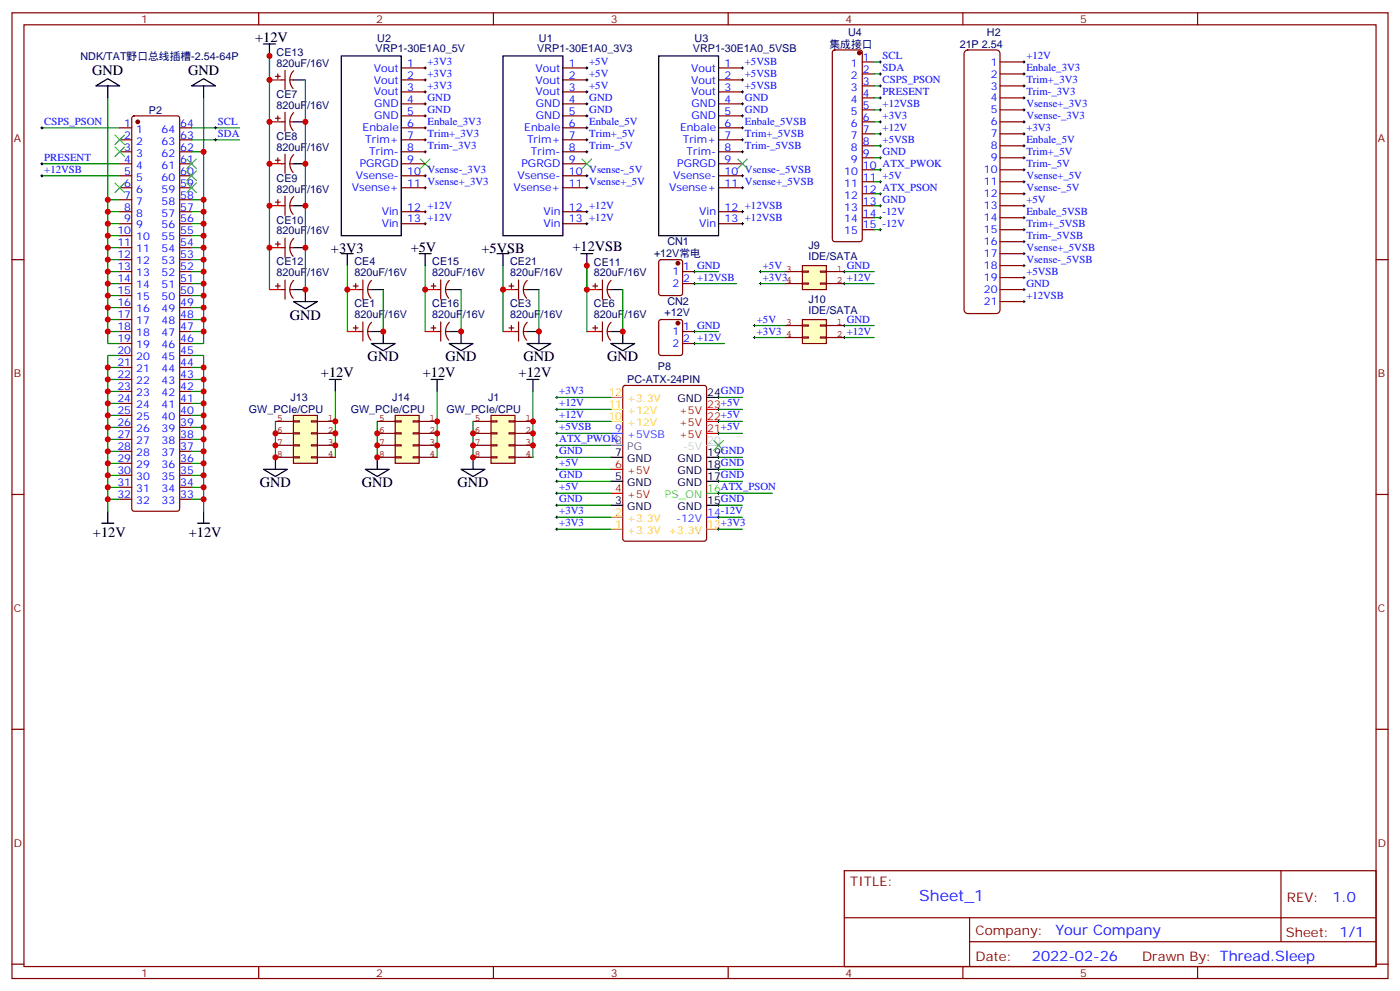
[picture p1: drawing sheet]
<svg xmlns="http://www.w3.org/2000/svg" width="412mm" height="292mm" viewBox="0 0 412 292" stroke-linecap="round" stroke-linejoin="round" font-family="sans-serif">
<g fill="none" stroke="#870000" stroke-width=".35">
<path d="M3.5 3.8h405.4v284.3h-405.4zM7.1 7.3h398.2v277.3h-398.2zM76.2 3.8v3.5M145.3 3.8v3.5M214.5 3.8v3.5M283.6 3.8v3.5M352.8 3.8v3.5M35.3 37.6h3.5M39 34.3l.5-.2h12.7l.5 .2 .2 .5v115l-.2 .5-.5 .2h-12.7l-.5-.2-.2-.5v-115zM52.9 37.6h3.5M81.1 34.8h1.4M81.8 34.1v1.4"/>
<path d="M82.9 35.9h1.1M84 33.1v5.6M85.4 35.9h1M86.5 33.2a3.8 3.8 0 0 0-.2 5.2M35.3 41.2h3.5M35.3 44.7h3.5M35.3 48.2h3.5M35.3 51.8h3.5M35.3 55.3h3.5M35.3 58.8h3.5M52.9 41.2h3.5M52.9 44.7h3.5"/>
<path d="M52.9 48.2h3.5M52.9 51.8h3.5M52.9 55.3h3.5M52.9 58.8h3.5M81.1 47.2h1.4M81.1 59.5h1.4M81.8 46.5v1.4M81.8 58.8v1.4M82.9 48.2h1.1M84 45.4v5.6M84 57.7v5.7M85.4 48.2h1"/>
<path d="M86.5 45.5a3.8 3.8 0 0 0-.2 5.3M86.5 57.9a3.8 3.8 0 0 0-.2 5.2M3.5 76.4h3.6M35.3 76.4h3.5M35.3 62.3h3.5M35.3 65.9h3.5M35.3 69.4h3.5M35.3 72.9h3.5M35.3 80h3.5M52.9 76.4h3.5M52.9 62.3h3.5M52.9 65.9h3.5"/>
<path d="M52.9 69.4h3.5M52.9 72.9h3.5M52.9 80h3.5M81.1 71.9h1.4M81.8 71.2v1.4M82.9 72.9h1.1M82.9 60.6h1.1M84 70.1v5.6M85.4 72.9h1M85.4 60.6h1M86.5 70.2a3.8 3.8 0 0 0-.2 5.3M405.3 76.4h3.6"/>
<path d="M35.3 83.5h3.5M35.3 87h3.5M35.3 90.6h3.5M35.3 94.1h3.5M35.3 97.6h3.5M52.9 83.5h3.5M52.9 87h3.5M52.9 90.6h3.5M52.9 94.1h3.5M52.9 97.6h3.5M35.3 101.1h3.5M35.3 104.7h3.5"/>
<path d="M35.3 108.2h3.5M35.3 111.7h3.5M35.3 115.3h3.5M35.3 118.8h3.5M52.9 101.1h3.5M52.9 104.7h3.5M52.9 108.2h3.5M52.9 111.7h3.5M52.9 115.3h3.5M52.9 118.8h3.5M35.3 122.3h3.5M35.3 125.8h3.5"/>
<path d="M35.3 129.4h3.5M35.3 132.9h3.5M35.3 136.4h3.5M35.3 139.9h3.5M52.9 122.3h3.5M52.9 125.8h3.5M52.9 129.4h3.5M52.9 132.9h3.5M52.9 136.4h3.5M52.9 139.9h3.5M3.5 145.6h3.6M35.3 143.5h3.5"/>
<path d="M35.3 147h3.5M52.9 143.5h3.5M52.9 147h3.5M405.3 145.6h3.6M3.5 214.7h3.6M405.3 214.7h3.6M248.7 256.4h156.6v28.2h-156.6zM377.3 256.4v20.9M248.7 270.2h156.5M285.6 277.3h119.6M285.6 270.2v14.1M3.5 283.9h3.6"/>
<path d="M76.2 284.6v3.5M145.3 284.6v3.5M214.5 284.6v3.5M283.6 284.6v3.5M352.8 284.6v3.5M405.3 283.9h3.6"/>
</g>
<circle cx="40.6" cy="35.9" r=".53" fill="#870000" stroke="#870000" stroke-width=".35"/>
<g fill="none" stroke="#008700" stroke-width=".35">
<path d="M12.3 37.6h23M31.7 28.8v30M56.4 37.6h14.2M60 28.8v30M12.3 48.2h23M12.3 51.8h23M35.3 58.8h-3.6v3.5h3.6M56.4 58.8h3.6v3.5h-3.6M56.4 41.2h14.2M56.4 44.7h3.6M31.7 62.3v3.6h3.6M31.7 65.9v3.5h3.6"/>
<path d="M31.7 69.4v3.5h3.6M31.7 72.9v3.5h3.6M31.7 76.4v3.6h3.6M31.7 80v3.5h3.6M60 62.3v3.6h-3.6M60 65.9v3.5h-3.6M60 69.4v3.5h-3.6M60 72.9v3.5h-3.6M60 76.4v3.6h-3.6M60 80v3.5h-3.6M31.7 83.5v3.5h3.6M31.7 87v3.6h3.6"/>
<path d="M31.7 90.6v3.5h3.6M31.7 94.1v3.5h3.6M31.7 97.6v3.5h3.6M60 83.5v3.5h-3.6M60 87v3.6h-3.6M60 90.6v3.5h-3.6M60 94.1v3.5h-3.6M60 97.6v3.5h-3.6M31.7 108.2h3.6M35.3 118.8h-3.6v3.5M35.3 115.3h-3.6v3.5M35.3 111.7h-3.6v3.6"/>
<path d="M35.3 104.7h-3.6v7M56.4 104.7h3.6v3.5h-3.6M60 108.2v3.5h-3.6M60 111.7v3.6h-3.6M60 115.3v3.5h-3.6M60 118.8v3.5h-3.6M35.3 139.9h-3.6v3.6M35.3 136.4h-3.6v3.5M35.3 132.9h-3.6v3.5M35.3 129.4h-3.6v3.5M35.3 125.8h-3.6v3.6M35.3 122.3h-3.6v3.5"/>
<path d="M60 122.3v3.5h-3.6M60 125.8v3.6h-3.6M60 129.4v3.5h-3.6M60 132.9v3.5h-3.6M60 136.4v3.5h-3.6M60 139.9v3.6h-3.6M31.7 147v3.5M35.3 143.5h-3.6v3.5h3.6M60 143.5v3.5h-3.6M60 147v3.5"/>
</g>
<g fill="none" stroke="#000" stroke-width=".35">
<path d="M77.6 12.9h3.5M79.4 12.9v3.6M28.2 25.3l3.5-2.1 3.6 2.1zM31.7 25.3v3.5M56.4 25.3l3.6-2.1 3.5 2.1zM60 25.3v3.5M86.4 35.9h3.6M86.4 48.2h3.6M86.4 60.6h3.6M86.4 72.9h3.6M30 154.1h3.5M31.7 150.5v3.6"/>
<path d="M58.2 154.1h3.5M60 150.5v3.6"/>
</g>
<path d="M12 37.6h.7M12.3 37.3v.7M63.1 37.6h.8M63.5 37.3v.7M12 48.2h.7M12 51.8h.7M12.3 47.9v.7M12.3 51.4v.7M63.1 41.2h.8M63.5 40.8v.7" fill="none" stroke="#000" stroke-width=".29"/>
<path d="M33.9 39.8l2.8 2.8M36.7 39.8l-2.8 2.8M33.9 53.9l2.8 2.8M36.7 53.9l-2.8 2.8M55 46.8l2.9 2.8M55 50.3l2.9 2.9M55 53.9l2.9 2.8M57.9 46.8l-2.9 2.8M57.9 50.3l-2.9 2.9M57.9 53.9l-2.9 2.8" fill="none" stroke="#3c3" stroke-width=".35"/>
<path d="M79.4 35.9h3.5M79.4 48.2h3.5M79.4 60.6h3.5M79.4 72.9h3.5" fill="none" stroke="#f00" stroke-width=".35"/>
<path d="M236.4 94.1h7v7h-7z" fill="#ffffc2" stroke="#850000" stroke-width=".35"/>
<path d="M236.4 99.2h1.7v.4h-1.7zM236.4 95.7h1.7v.3h-1.7zM241.7 99.2h1.7v.4h-1.7zM241.7 95.7h1.7v.3h-1.7z" fill="none" stroke="#850000" stroke-width=".29"/>
<path d="M231.1 95.8h5.3M231.1 99.4h5.3M243.4 95.8h5.3M243.4 99.4h5.3" fill="none" stroke="#850000" stroke-width=".35"/>
<path d="M236.4 78.2h7v7.1h-7z" fill="#ffffc2" stroke="#850000" stroke-width=".35"/>
<path d="M236.4 79.8h1.7v.4h-1.7zM241.7 79.8h1.7v.4h-1.7zM236.4 83.3h1.7v.4h-1.7zM241.7 83.3h1.7v.4h-1.7z" fill="none" stroke="#850000" stroke-width=".29"/>
<path d="M231.1 80h5.3M243.4 80h5.3M231.1 83.5h5.3M243.4 83.5h5.3" fill="none" stroke="#850000" stroke-width=".35"/>
<path d="M98.8 115.3v19.4M81.1 124.1v10.6" fill="none" stroke="#008700" stroke-width=".35"/>
<path d="M97 111.7h3.5M98.8 111.7v3.6" fill="none" stroke="#000" stroke-width=".35"/>
<path d="M86.4 122.3h7.1v14.1h-7.1z" fill="#ffffc2" stroke="#850000" stroke-width=".35"/>
<path d="M86.4 134.5h1.8v.3h-1.8zM86.4 131h1.8v.3h-1.8zM86.4 127.4h1.8v.4h-1.8zM86.4 123.9h1.8v.3h-1.8zM91.7 134.5h1.8v.3h-1.8zM91.7 131h1.8v.3h-1.8zM91.7 127.4h1.8v.4h-1.8zM91.7 123.9h1.8v.3h-1.8z" fill="none" stroke="#850000" stroke-width=".29"/>
<path d="M81.1 124.1h5.3M81.1 127.6h5.3M81.1 131.1h5.3M81.1 134.7h5.3M93.5 124.1h5.3M93.5 127.6h5.3M93.5 131.1h5.3M93.5 134.7h5.3" fill="none" stroke="#850000" stroke-width=".35"/>
<path d="M128.8 115.3v19.4M111.1 124.1v10.6" fill="none" stroke="#008700" stroke-width=".35"/>
<path d="M127 111.7h3.5M128.8 111.7v3.6" fill="none" stroke="#000" stroke-width=".35"/>
<path d="M116.4 122.3h7.1v14.1h-7.1z" fill="#ffffc2" stroke="#850000" stroke-width=".35"/>
<path d="M116.4 134.5h1.8v.3h-1.8zM116.4 131h1.8v.3h-1.8zM116.4 127.4h1.8v.4h-1.8zM116.4 123.9h1.8v.3h-1.8zM121.7 134.5h1.8v.3h-1.8zM121.7 131h1.8v.3h-1.8zM121.7 127.4h1.8v.4h-1.8zM121.7 123.9h1.8v.3h-1.8z" fill="none" stroke="#850000" stroke-width=".29"/>
<path d="M111.1 124.1h5.3M111.1 127.6h5.3M111.1 131.1h5.3M111.1 134.7h5.3M123.5 124.1h5.3M123.5 127.6h5.3M123.5 131.1h5.3M123.5 134.7h5.3" fill="none" stroke="#850000" stroke-width=".35"/>
<g fill="none" stroke="#870000" stroke-width=".35">
<path d="M81.1 22.5h1.4M81.8 21.8v1.4M82.9 23.5h1.1M84 20.7v5.7M85.4 23.5h1M86.5 20.8a3.8 3.8 0 0 0-.2 5.3M194.3 76.7l.4-.3h5.7l.6 .5 .1 9.4-.5 .7h-5.9l-.6-.4-.1-9.4zM201.1 80h3.5M81.1 84.2h1.4M81.8 83.5v1.4M82.9 85.3h1.1M84 82.4v5.7"/>
<path d="M85.4 85.3h1M86.5 82.6a3.8 3.8 0 0 0-.2 5.2M174.6 84.2h1.4M174.6 96.6h1.4M175.3 83.5v1.4M175.3 95.8v1.5M176.4 85.3h1M176.4 97.6h1M177.4 82.4v5.7M177.4 94.8v5.6M178.9 85.3h1M178.9 97.6h1"/>
<path d="M180 94.9a3.8 3.8 0 0 0-.2 5.3M180 82.6a3.8 3.8 0 0 0-.2 5.2M194.3 94.3l.4-.2h5.7l.6 .4 .1 9.5-.5 .6-5.9 .1-.6-.5-.1-9.4zM201.1 83.5h3.5M201.1 97.6h3.5M183.7 113.7l.4-.2h23.3l.7 .4v44.7l-.4 .7h-23.6l-.6-.4-.1-44.7zM201.1 101.1h3.5"/>
</g>
<path d="M79.4 23.5h3.5M79.4 85.3h3.5M172.9 85.3h3.5M172.9 97.6h3.5M179.9 138.2h3.5M208.1 120.5h3.6M208.1 124.1h3.6M208.1 127.6h3.6M179.9 145.2h3.5" fill="none" stroke="#f00" stroke-width=".35"/>
<g fill="none" stroke="#000" stroke-width=".35">
<path d="M86.4 23.5h3.6M86.4 88.8h7.1l-3.5 2.1zM86.4 85.3h3.6v3.5M179.9 85.3h3.5M179.9 97.6h3.5M155.2 111.7h3.5M157 111.7v3.6M208.1 117h3.6M77.6 138.2h7.1l-3.6 2.1zM81.1 134.7v3.5M107.6 138.2h7.1l-3.6 2.1zM111.1 134.7v3.5"/>
<path d="M179.9 134.7h3.5M208.1 134.7h3.6M208.1 138.2h3.6M179.9 148.8h3.5M179.9 141.7h3.5M208.1 148.8h3.6M208.1 141.7h3.6"/>
</g>
<g fill="#870000" stroke="#870000" stroke-width=".35">
<circle cx="199.7" cy="77.5" r=".53"/>
<circle cx="199.7" cy="95.1" r=".53"/>
</g>
<path d="M179.9 117h3.5M179.9 155.8h3.5M179.9 152.3h3.5M208.1 155.8h3.6" fill="none" stroke="#f90" stroke-width=".35"/>
<path d="M179.9 131.1h3.5" fill="none" stroke="#666" stroke-width=".35"/>
<path d="M179.9 127.6h3.5" fill="none" stroke="#60f" stroke-width=".35"/>
<path d="M179.9 124.1h3.5M179.9 120.5h3.5" fill="none" stroke="#fc0" stroke-width=".35"/>
<path d="M208.1 131.1h3.6" fill="none" stroke="#ccc" stroke-width=".35"/>
<path d="M208.1 145.2h3.6" fill="none" stroke="#3f0" stroke-width=".35"/>
<path d="M208.1 152.3h3.6" fill="none" stroke="#06f" stroke-width=".35"/>
<g fill="none" stroke="#000" stroke-width=".29">
<path d="M204.3 80h.7M204.6 79.6v.7M223.7 80h.7M224 79.6v.7M248.4 80h.7M248.7 79.6v.7M204.3 83.5h.7M204.3 97.6h.7M204.6 83.1v.8M204.6 97.3v.7M221.9 95.8h.7M221.9 99.4h.7"/>
<path d="M222.2 95.5v.7M222.2 99v.7M223.7 83.5h.7M224 83.1v.8M248.4 83.5h.7M248.4 95.8h.7M248.4 99.4h.7M248.7 83.1v.8M248.7 95.5v.7M248.7 99v.7M163.7 117h.7M164 116.7v.7"/>
<path d="M204.3 101.1h.7M204.6 100.8v.7M211.3 117h.7M211.7 116.7v.7M163.7 120.5h.7M163.7 124.1h.7M163.7 127.6h.7M163.7 134.7h.7M163.7 138.2h.7M163.7 131.1h.7M164 120.2v.7M164 123.7v.7"/>
<path d="M164 127.2v.8M164 130.8v.7M164 134.3v.7M164 137.8v.7M211.3 120.5h.7M211.3 124.1h.7M211.3 127.6h.7M211.3 134.7h.7M211.3 138.2h.7M211.7 120.2v.7M211.7 123.7v.7M211.7 127.2v.8"/>
<path d="M211.7 134.3v.7M211.7 137.8v.7M163.7 141.7h.7M163.7 145.2h.7M163.7 148.8h.7M163.7 152.3h.7M163.7 155.8h.7M164 141.4v.7M164 144.9v.7M164 148.4v.7M164 151.9v.7M164 155.5v.7"/>
<path d="M211.3 141.7h.7M211.3 145.2h.7M211.3 148.8h.7M211.3 152.3h.7M211.3 155.8h.7M211.7 141.4v.7M211.7 144.9v.7M211.7 148.4v.7M211.7 151.9v.7M211.7 155.5v.7"/>
</g>
<g fill="none" stroke="#008700" stroke-width=".35">
<path d="M224 80h7.1M222.2 95.8h8.9M222.2 99.4h8.9M224 83.5h7.1M164 117h15.9M164 120.5h15.9M164 124.1h15.9M164 127.6h15.9M164 131.1h15.9M164 134.7h15.9M164 138.2h15.9M164 141.7h15.9"/>
<path d="M164 145.2h15.9M164 148.8h15.9M164 152.3h15.9M164 155.8h15.9"/>
</g>
<path d="M210.3 129.7l2.8 2.8M213.1 129.7l-2.8 2.8" fill="none" stroke="#3c3" stroke-width=".35"/>
<path d="M144.6 122.3h7.1v14.1h-7.1z" fill="#ffffc2" stroke="#850000" stroke-width=".35"/>
<path d="M144.6 134.5h1.8v.3h-1.8zM144.6 131h1.8v.3h-1.8zM144.6 127.4h1.8v.4h-1.8zM144.6 123.9h1.8v.3h-1.8zM149.9 134.5h1.8v.3h-1.8zM149.9 131h1.8v.3h-1.8zM149.9 127.4h1.8v.4h-1.8zM149.9 123.9h1.8v.3h-1.8z" fill="none" stroke="#850000" stroke-width=".29"/>
<path d="M139.3 124.1h5.3M139.3 127.6h5.3M139.3 131.1h5.3M139.3 134.7h5.3M151.7 124.1h5.3M151.7 127.6h5.3M151.7 131.1h5.3M151.7 134.7h5.3" fill="none" stroke="#850000" stroke-width=".35"/>
<g fill="none" stroke="#008700" stroke-width=".35">
<path d="M79.4 16.5v68.8M257.5 18.2h1.8M90 23.5v61.8M257.5 21.8h1.8M257.5 25.3h1.8M257.5 28.8h1.8M257.5 32.3h1.8M257.5 35.9h1.8M257.5 39.4h1.8M257.5 42.9h1.8M257.5 46.5h1.8M257.5 50h1.8"/>
<path d="M257.5 53.5h1.8M257.5 57h1.8M102.3 78.2v19.4M125.2 78.2v19.4M148.2 78.2v19.4M172.9 78.2v19.4M204.6 80h7.1M248.7 80h8.8M257.5 60.6h1.8M257.5 64.1h1.8M257.5 67.6h1.8M112.9 85.3v12.3"/>
<path d="M135.8 85.3v12.3M158.7 85.3v12.3M183.4 85.3v12.3M204.6 83.5h12.4M204.6 97.6h7.1M248.7 83.5h8.8M248.7 95.8h8.8M248.7 99.4h8.8M157 115.3v19.4M204.6 101.1h8.8M211.7 117h7M139.3 124.1v10.6"/>
<path d="M211.7 120.5h7M211.7 124.1h7M211.7 127.6h7M211.7 134.7h7M211.7 138.2h7M211.7 141.7h7M211.7 145.2h15.8M211.7 148.8h7M211.7 152.3h7M211.7 155.8h7"/>
</g>
<g fill="none" stroke="#000" stroke-width=".35">
<path d="M100.5 16.5h17.7v52.9h-17.7zM148.2 16.5h17.6v52.9h-17.6zM194 16.5h17.7v52.9h-17.7zM100.5 74.7h3.6M102.3 74.7v3.5M123.5 74.7h3.5M125.2 74.7v3.5M146.4 74.7h3.5M148.2 74.7v3.5M171.1 74.7h3.5M172.9 74.7v3.5M109.4 97.6h3.5v3.5"/>
<path d="M109.4 85.3h3.5M132.3 97.6h3.5v3.5M132.3 85.3h3.5M155.2 97.6h3.5v3.5M155.2 85.3h3.5M183.4 97.6v3.5M109.4 101.1h7l-3.5 2.2zM132.3 101.1h7l-3.5 2.2zM155.2 101.1h7.1l-3.6 2.2zM179.9 101.1h7.1l-3.6 2.2zM135.8 138.2h7.1l-3.6 2.1zM139.3 134.7v3.5"/>
</g>
<g fill="none" stroke="#870000" stroke-width=".35">
<path d="M245.4 14.9l.5-.2h7.4l.5 .2 .2 .5v55l-.2 .5-.5 .3h-7.4l-.5-.3-.2-.5v-55zM254 18.2h3.5M284.2 15.1l.8-.4h8.5l.9 .4 .2 .7v75.5l-.3 .6-.8 .4h-8.5l-.6-.2-.4-.8v-75.5zM294.6 18.2h7M118.2 20h7M118.2 23.5h7M118.2 27.1h7M118.2 30.6h7M118.2 34.1h7M118.2 37.6h7M165.8 20h7.1M165.8 23.5h7.1"/>
<path d="M165.8 27.1h7.1M165.8 30.6h7.1M165.8 34.1h7.1M165.8 37.6h7.1M211.7 20h7M211.7 23.5h7M211.7 27.1h7M211.7 30.6h7M211.7 34.1h7M211.7 37.6h7M254 21.8h3.5M254 25.3h3.5"/>
<path d="M254 28.8h3.5M254 32.3h3.5M254 35.9h3.5M254 39.4h3.5M294.6 21.8h7M294.6 25.3h7M294.6 28.8h7M294.6 32.3h7M294.6 35.9h7M294.6 39.4h7M118.2 41.2h7M118.2 44.7h7"/>
<path d="M118.2 48.2h7M118.2 51.8h7M118.2 55.3h7M165.8 41.2h7.1M165.8 44.7h7.1M165.8 48.2h7.1M165.8 51.8h7.1M165.8 55.3h7.1M211.7 41.2h7M211.7 44.7h7M211.7 48.2h7M211.7 51.8h7"/>
<path d="M211.7 55.3h7M254 42.9h3.5M254 46.5h3.5M254 50h3.5M254 53.5h3.5M254 57h3.5M294.6 42.9h7M294.6 46.5h7M294.6 50h7M294.6 53.5h7M294.6 57h7M118.2 62.3h7"/>
<path d="M118.2 65.9h7M165.8 62.3h7.1M165.8 65.9h7.1M211.7 62.3h7M211.7 65.9h7M254 60.6h3.5M254 64.1h3.5M254 67.6h3.5M294.6 60.6h7M294.6 64.1h7M294.6 67.6h7M294.6 71.2h7"/>
<path d="M294.6 74.7h7M294.6 78.2h7M104.1 96.6h1.4M104.1 84.2h1.4M104.8 83.5v1.4M104.8 95.8v1.5M105.8 85.3h1.1M105.8 97.6h1.1M106.9 82.4v5.7M106.9 94.8v5.6M108.3 85.3h1.1M108.3 97.6h1.1"/>
<path d="M109.4 94.9a3.8 3.8 0 0 0-.1 5.3M109.4 82.6a3.8 3.8 0 0 0-.1 5.2M127 96.6h1.4M127 84.2h1.4M127.7 83.5v1.4M127.7 95.8v1.5M128.8 85.3h1M128.8 97.6h1M129.8 82.4v5.7M129.8 94.8v5.6M131.2 85.3h1.1M131.2 97.6h1.1"/>
<path d="M132.4 94.9a3.8 3.8 0 0 0-.2 5.3M132.4 82.6a3.8 3.8 0 0 0-.2 5.2M149.9 96.6h1.4M149.9 84.2h1.4M150.6 83.5v1.4M150.6 95.8v1.5M151.7 85.3h1.1M151.7 97.6h1.1M152.8 82.4v5.7M152.8 94.8v5.6M154.2 85.3h1M154.2 97.6h1"/>
<path d="M155.3 94.9a3.8 3.8 0 0 0-.2 5.3M155.3 82.6a3.8 3.8 0 0 0-.2 5.2M294.6 81.7h7M294.6 85.3h7M294.6 88.8h7"/>
</g>
<circle cx="253.1" cy="15.6" r=".53" fill="#870000" stroke="#870000" stroke-width=".35"/>
<g fill="none" stroke="#000" stroke-width=".29">
<path d="M125.2 19.6v.8M172.9 19.6v.8M218.7 19.6v.8M258.9 18.2h.7M259.3 17.9v.7M301.3 18.2h.7M301.6 17.9v.7M124.9 20h.7M124.9 23.5h.7M124.9 27.1h.7M124.9 30.6h.7M124.9 34.1h.7"/>
<path d="M124.9 37.6h.7M125.2 23.2v.7M125.2 26.7v.7M125.2 30.2v.7M125.2 33.8v.7M125.2 37.3v.7M172.5 20h.7M172.5 23.5h.7M172.5 27.1h.7M172.5 30.6h.7M172.5 34.1h.7M172.5 37.6h.7"/>
<path d="M172.9 23.2v.7M172.9 26.7v.7M172.9 30.2v.7M172.9 33.8v.7M172.9 37.3v.7M218.4 20h.7M218.4 23.5h.7M218.4 27.1h.7M218.4 30.6h.7M218.4 34.1h.7M218.4 37.6h.7M218.7 23.2v.7"/>
<path d="M218.7 26.7v.7M218.7 30.2v.7M218.7 33.8v.7M218.7 37.3v.7M258.9 39.4h.7M258.9 35.9h.7M258.9 32.3h.7M258.9 28.8h.7M258.9 25.3h.7M258.9 21.8h.7M259.3 21.4v.7M259.3 24.9v.7"/>
<path d="M259.3 28.5v.7M259.3 32v.7M259.3 35.5v.7M259.3 39.1v.7M301.3 39.4h.7M301.3 35.9h.7M301.3 32.3h.7M301.3 28.8h.7M301.3 25.3h.7M301.3 21.8h.7M301.6 21.4v.7M301.6 24.9v.7"/>
<path d="M301.6 28.5v.7M301.6 32v.7M301.6 35.5v.7M301.6 39.1v.7M124.9 41.2h.7M124.9 44.7h.7M124.9 51.8h.7M124.9 55.3h.7M125.2 40.8v.7M125.2 44.3v.7M125.2 51.4v.7M125.2 54.9v.7"/>
<path d="M172.5 41.2h.7M172.5 44.7h.7M172.5 51.8h.7M172.5 55.3h.7M172.9 40.8v.7M172.9 44.3v.7M172.9 51.4v.7M172.9 54.9v.7M218.4 41.2h.7M218.4 44.7h.7M218.4 51.8h.7M218.4 55.3h.7"/>
<path d="M218.7 40.8v.7M218.7 44.3v.7M218.7 51.4v.7M218.7 54.9v.7M258.9 57h.7M258.9 53.5h.7M258.9 50h.7M258.9 46.5h.7M258.9 42.9h.7M259.3 42.6v.7M259.3 46.1v.7M259.3 49.6v.7"/>
<path d="M259.3 53.2v.7M259.3 56.7v.7M301.3 57h.7M301.3 53.5h.7M301.3 50h.7M301.3 46.5h.7M301.3 42.9h.7M301.6 42.6v.7M301.6 46.1v.7M301.6 49.6v.7M301.6 53.2v.7M301.6 56.7v.7"/>
<path d="M124.9 62.3h.7M124.9 65.9h.7M125.2 62v.7M125.2 65.5v.7M172.5 62.3h.7M172.5 65.9h.7M172.9 62v.7M172.9 65.5v.7M218.4 62.3h.7M218.4 65.9h.7M218.7 62v.7M218.7 65.5v.7"/>
<path d="M258.9 67.6h.7M258.9 64.1h.7M258.9 60.6h.7M259.3 60.2v.7M259.3 63.7v.8M259.3 67.3v.7M301.3 67.6h.7M301.3 64.1h.7M301.3 60.6h.7M301.3 78.2h.7M301.3 74.7h.7M301.3 71.2h.7"/>
<path d="M301.6 60.2v.7M301.6 63.7v.8M301.6 67.3v.7M301.6 70.8v.7M301.6 74.3v.7M301.6 77.9v.7M301.3 88.8h.7M301.3 85.3h.7M301.3 81.7h.7M301.6 81.4v.7M301.6 84.9v.7M301.6 88.4v.7"/>
</g>
<path d="M33.9 43.3l2.8 2.8M36.7 43.3l-2.8 2.8M123.8 46.8l2.8 2.8M126.6 46.8l-2.8 2.8M171.4 46.8l2.9 2.8M174.3 46.8l-2.9 2.8M217.3 46.8l2.8 2.8M220.1 46.8l-2.8 2.8" fill="none" stroke="#3c3" stroke-width=".35"/>
<path d="M102.3 97.6h3.5M102.3 85.3h3.5M125.2 97.6h3.6M125.2 85.3h3.6M148.2 97.6h3.5M148.2 85.3h3.5" fill="none" stroke="#f00" stroke-width=".35"/>
<g fill="#c00">
<circle cx="31.8" cy="143.5" r=".88"/>
<circle cx="31.8" cy="139.9" r=".88"/>
<circle cx="31.8" cy="136.4" r=".88"/>
<circle cx="31.8" cy="132.9" r=".88"/>
<circle cx="31.8" cy="129.4" r=".88"/>
<circle cx="31.8" cy="125.8" r=".88"/>
<circle cx="31.8" cy="122.3" r=".88"/>
<circle cx="31.8" cy="118.8" r=".88"/>
<circle cx="31.8" cy="115.3" r=".88"/>
<circle cx="31.8" cy="111.7" r=".88"/>
<circle cx="31.8" cy="108.2" r=".88"/>
<circle cx="31.8" cy="62.3" r=".88"/>
<circle cx="31.8" cy="65.9" r=".88"/>
<circle cx="31.8" cy="69.4" r=".88"/>
<circle cx="31.8" cy="72.9" r=".88"/>
<circle cx="31.8" cy="76.4" r=".88"/>
<circle cx="31.8" cy="80" r=".88"/>
<circle cx="31.8" cy="83.5" r=".88"/>
<circle cx="31.8" cy="87" r=".88"/>
<circle cx="31.8" cy="90.6" r=".88"/>
<circle cx="31.8" cy="94.1" r=".88"/>
<circle cx="31.8" cy="97.6" r=".88"/>
<circle cx="60" cy="62.3" r=".88"/>
<circle cx="60" cy="65.9" r=".88"/>
<circle cx="60" cy="69.4" r=".88"/>
<circle cx="60" cy="72.9" r=".88"/>
<circle cx="60" cy="76.4" r=".88"/>
<circle cx="60" cy="80" r=".88"/>
<circle cx="60" cy="83.5" r=".88"/>
<circle cx="60" cy="87" r=".88"/>
<circle cx="60" cy="90.6" r=".88"/>
<circle cx="60" cy="94.1" r=".88"/>
<circle cx="60" cy="97.6" r=".88"/>
<circle cx="60" cy="108.2" r=".88"/>
<circle cx="60" cy="111.7" r=".88"/>
<circle cx="60" cy="115.3" r=".88"/>
<circle cx="60" cy="118.8" r=".88"/>
<circle cx="60" cy="122.3" r=".88"/>
<circle cx="60" cy="125.8" r=".88"/>
<circle cx="60" cy="129.4" r=".88"/>
<circle cx="60" cy="132.9" r=".88"/>
<circle cx="60" cy="136.4" r=".88"/>
<circle cx="60" cy="139.9" r=".88"/>
<circle cx="60" cy="143.5" r=".88"/>
<circle cx="31.8" cy="58.8" r=".88"/>
<circle cx="60" cy="58.8" r=".88"/>
<circle cx="60" cy="147" r=".88"/>
<circle cx="31.8" cy="147" r=".88"/>
<circle cx="60" cy="44.7" r=".88"/>
<circle cx="81.1" cy="131.1" r=".88"/>
<circle cx="81.1" cy="127.6" r=".88"/>
<circle cx="98.8" cy="124.1" r=".88"/>
<circle cx="98.8" cy="127.6" r=".88"/>
<circle cx="98.8" cy="131.1" r=".88"/>
<circle cx="111.1" cy="131.1" r=".88"/>
<circle cx="111.1" cy="127.6" r=".88"/>
<circle cx="128.8" cy="124.1" r=".88"/>
<circle cx="128.8" cy="127.6" r=".88"/>
<circle cx="128.8" cy="131.1" r=".88"/>
<circle cx="81.1" cy="134.7" r=".88"/>
<circle cx="111.1" cy="134.7" r=".88"/>
<circle cx="157" cy="124.1" r=".88"/>
<circle cx="157" cy="127.6" r=".88"/>
<circle cx="157" cy="131.1" r=".88"/>
<circle cx="139.3" cy="127.6" r=".88"/>
<circle cx="139.3" cy="131.1" r=".88"/>
<circle cx="139.3" cy="134.7" r=".88"/>
<circle cx="112.9" cy="97.6" r=".88"/>
<circle cx="148.2" cy="85.3" r=".88"/>
<circle cx="158.8" cy="97.6" r=".88"/>
<circle cx="135.8" cy="97.6" r=".88"/>
<circle cx="172.9" cy="85.3" r=".88"/>
<circle cx="183.4" cy="97.6" r=".88"/>
<circle cx="172.9" cy="78.2" r=".88"/>
<circle cx="125.2" cy="85.3" r=".88"/>
<circle cx="102.3" cy="85.3" r=".88"/>
<circle cx="79.4" cy="35.9" r=".88"/>
<circle cx="79.4" cy="48.2" r=".88"/>
<circle cx="79.4" cy="60.6" r=".88"/>
<circle cx="79.4" cy="72.9" r=".88"/>
<circle cx="90" cy="35.9" r=".88"/>
<circle cx="90" cy="48.2" r=".88"/>
<circle cx="90" cy="60.6" r=".88"/>
<circle cx="90" cy="72.9" r=".88"/>
<circle cx="90" cy="85.3" r=".88"/>
<circle cx="79.4" cy="23.5" r=".88"/>
<circle cx="79.4" cy="16.5" r=".88"/>
</g>
<text font-size="4.6" fill="#00f" x="270.8" y="265.4">Sheet_1</text>
<g font-size="4.2">
<text x="75.1" y="12.2">+12V</text>
<text x="27.2" y="22.1">GND</text>
<text x="55.4" y="22.1">GND</text>
<text x="97.5" y="74.4">+3V3</text>
<text x="121" y="74.3">+5V</text>
<text x="141.8" y="74.4">+5VSB</text>
<text x="168.6" y="74">+12VSB</text>
<text x="85.4" y="94.1">GND</text>
<text x="108.3" y="106.4">GND</text>
<text x="131.2" y="106.4">GND</text>
<text x="154.2" y="106.4">GND</text>
<text x="178.9" y="106.4">GND</text>
<text x="94.5" y="111">+12V</text>
<text x="124.5" y="111">+12V</text>
<text x="152.8" y="111">+12V</text>
<text x="76.6" y="143.5">GND</text>
<text x="106.5" y="143.5">GND</text>
<text x="134.8" y="143.5">GND</text>
<text x="27.4" y="158">+12V</text>
<text x="55.6" y="158">+12V</text>
</g>
<g font-size="4.2" fill="#00f">
<text x="392.5" y="265.6">1.0</text>
<text x="310.9" y="275.2">Your Company</text>
<text x="304" y="283">2022-02-26</text>
</g>
<g font-size="3.9" fill="#800">
<text x="250.5" y="260.9">TITLE:</text>
<text x="379.1" y="265.6">REV:</text>
<text x="287.4" y="275.1">Company:</text>
<text x="378.7" y="275.8">Sheet: 1/1</text>
<text x="287.4" y="282.8">Date:</text>
<text x="336.4" y="282.9">Drawn By: Thread.Sleep</text>
</g>
<g font-size="3.2" fill="#800">
<text x="41.6" y="6.8">1</text>
<text x="110.8" y="6.8">2</text>
<text x="179.9" y="6.8">3</text>
<text x="249.1" y="6.8">4</text>
<text x="318.2" y="6.8">5</text>
<text x="4.1" y="41.9">A</text>
<text x="405.9" y="41.9">A</text>
<text x="4.1" y="111">B</text>
<text x="405.9" y="111">B</text>
<text x="4.1" y="180.2">C</text>
<text x="405.9" y="180.2">C</text>
<text x="4.1" y="249.3">D</text>
<text x="405.9" y="249.3">D</text>
<text x="41.6" y="287.6">1</text>
<text x="110.8" y="287.6">2</text>
<text x="179.9" y="287.6">3</text>
<text x="249.1" y="287.6">4</text>
<text x="318.2" y="287.6">5</text>
</g>
<g font-size="3.2" fill="#000080">
<text x="249.8" y="10.5">U4</text>
<text x="290.7" y="10.6">H2</text>
<text x="23.7" y="17.6">NDK/TAT野口总线插槽-2.54-64P</text>
<text x="81.5" y="16.5">CE13</text>
<text x="110.6" y="15.4">VRP1-30E1A0_5V</text>
<text x="111.1" y="12.5">U2</text>
<text x="158.3" y="15.4">VRP1-30E1A0_3V3</text>
<text x="158.7" y="12.5">U1</text>
<text x="204.1" y="15.4">VRP1-30E1A0_5VSB</text>
<text x="204.6" y="12.5">U3</text>
<text x="244.4" y="14.1">集成接口</text>
<text x="282.7" y="14.1">21P 2.54</text>
<text x="81.5" y="19.6">820uF/16V</text>
<text x="81.5" y="28.8">CE7</text>
<text x="43.9" y="33.5">P2</text>
<text x="81.5" y="32">820uF/16V</text>
<text x="81.5" y="41.2">CE8</text>
<text x="81.5" y="44.3">820uF/16V</text>
<text x="81.5" y="53.5">CE9</text>
<text x="81.5" y="56.7">820uF/16V</text>
<text x="81.5" y="65.9">CE10</text>
<text x="81.5" y="69">820uF/16V</text>
<text x="192.7" y="75.8">+12V常电</text>
<text x="196.6" y="72.2">CN1</text>
<text x="238.2" y="76.6">IDE/SATA</text>
<text x="238.2" y="73.4">J9</text>
<text x="81.5" y="81.4">820uF/16V</text>
<text x="81.5" y="78.2">CE12</text>
<text x="104.4" y="81.4">820uF/16V</text>
<text x="104.4" y="78.2">CE4</text>
<text x="127.3" y="81.4">820uF/16V</text>
<text x="127.3" y="78.2">CE15</text>
<text x="150.3" y="81.4">820uF/16V</text>
<text x="150.3" y="78.2">CE21</text>
<text x="174.9" y="81.4">820uF/16V</text>
<text x="175" y="78.2">CE11</text>
<text x="196.6" y="89.9">CN2</text>
<text x="238.2" y="89.3">J10</text>
<text x="104.4" y="93.7">820uF/16V</text>
<text x="104.4" y="90.5">CE1</text>
<text x="127.3" y="93.7">820uF/16V</text>
<text x="127.3" y="90.5">CE16</text>
<text x="150.3" y="93.7">820uF/16V</text>
<text x="150.3" y="90.5">CE3</text>
<text x="174.9" y="93.7">820uF/16V</text>
<text x="175" y="90.5">CE6</text>
<text x="195.8" y="93">+12V</text>
<text x="238.2" y="92.5">IDE/SATA</text>
<text x="184.8" y="112.9">PC-ATX-24PIN</text>
<text x="193.8" y="109.1">P8</text>
<text x="85.6" y="118.1">J13</text>
<text x="115.6" y="118.1">J14</text>
<text x="143.8" y="118.1">J1</text>
<text x="73.3" y="121.7">GW_PCIe/CPU</text>
<text x="103.3" y="121.7">GW_PCIe/CPU</text>
<text x="131.5" y="121.7">GW_PCIe/CPU</text>
</g>
<g font-size="3.2" fill="#00f">
<text x="254.2" y="17.9">1</text>
<text x="260" y="17.4">SCL</text>
<text x="302.3" y="17.4">+12V</text>
<text x="110.1" y="21.1">Vout</text>
<text x="119.9" y="19.6">1</text>
<text x="119.9" y="23.2">2</text>
<text x="125.9" y="22.6">+3V3</text>
<text x="125.9" y="19.1">+3V3</text>
<text x="157.8" y="21.1">Vout</text>
<text x="167.6" y="19.6">1</text>
<text x="167.6" y="23.2">2</text>
<text x="173.6" y="19.1">+5V</text>
<text x="173.6" y="22.6">+5V</text>
<text x="203.6" y="21.1">Vout</text>
<text x="213.4" y="19.6">1</text>
<text x="213.4" y="23.2">2</text>
<text x="219.4" y="19.1">+5VSB</text>
<text x="219.4" y="22.6">+5VSB</text>
<text x="250.7" y="19.6">1</text>
<text x="250.7" y="23.2">2</text>
<text x="254.2" y="21.4">2</text>
<text x="260" y="20.9">SDA</text>
<text x="291.8" y="19.3">1</text>
<text x="291.8" y="22.8">2</text>
<text x="302.3" y="20.9">Enbale_3V3</text>
<text x="110.1" y="24.6">Vout</text>
<text x="110.1" y="28.1">Vout</text>
<text x="119.9" y="26.7">3</text>
<text x="125.9" y="29.7">GND</text>
<text x="125.9" y="26.2">+3V3</text>
<text x="157.8" y="24.6">Vout</text>
<text x="157.8" y="28.1">Vout</text>
<text x="167.6" y="26.7">3</text>
<text x="173.6" y="26.2">+5V</text>
<text x="173.6" y="29.7">GND</text>
<text x="203.6" y="24.6">Vout</text>
<text x="203.6" y="28.1">Vout</text>
<text x="213.4" y="26.7">3</text>
<text x="219.4" y="26.2">+5VSB</text>
<text x="219.4" y="29.7">GND</text>
<text x="250.7" y="26.7">3</text>
<text x="254.2" y="24.9">3</text>
<text x="254.2" y="28.5">4</text>
<text x="260" y="27.9">PRESENT</text>
<text x="260" y="24.4">CSPS_PSON</text>
<text x="291.8" y="26.4">3</text>
<text x="291.8" y="29.9">4</text>
<text x="302.3" y="27.9">Trim-_3V3</text>
<text x="302.3" y="24.4">Trim+_3V3</text>
<text x="110.2" y="31.6">GND</text>
<text x="110.2" y="35.2">GND</text>
<text x="119.9" y="30.2">4</text>
<text x="119.9" y="33.8">5</text>
<text x="125.9" y="33.2">GND</text>
<text x="157.8" y="31.6">GND</text>
<text x="157.8" y="35.2">GND</text>
<text x="167.6" y="30.2">4</text>
<text x="167.6" y="33.8">5</text>
<text x="173.6" y="33.2">GND</text>
<text x="203.7" y="31.6">GND</text>
<text x="203.7" y="35.2">GND</text>
<text x="213.4" y="30.2">4</text>
<text x="213.4" y="33.8">5</text>
<text x="219.4" y="33.2">GND</text>
<text x="250.7" y="30.2">4</text>
<text x="250.7" y="33.8">5</text>
<text x="254.2" y="32">5</text>
<text x="254.2" y="35.5">6</text>
<text x="260" y="35">+3V3</text>
<text x="260" y="31.5">+12VSB</text>
<text x="291.8" y="33.4">5</text>
<text x="302.3" y="35">Vsense-_3V3</text>
<text x="302.3" y="31.5">Vsense+_3V3</text>
<text x="13.1" y="36.8">CSPS_PSON</text>
<text x="36.6" y="37.3">1</text>
<text x="36.6" y="40.8">2</text>
<text x="40.1" y="39.1">1</text>
<text x="47.6" y="39.1">64</text>
<text x="53.1" y="40.8">63</text>
<text x="53.1" y="37.3">64</text>
<text x="64.2" y="36.8">SCL</text>
<text x="64.2" y="40.3">SDA</text>
<text x="106.8" y="38.7">Enbale</text>
<text x="119.9" y="37.3">6</text>
<text x="119.9" y="40.8">7</text>
<text x="125.9" y="40.3">Trim+_3V3</text>
<text x="125.9" y="36.8">Enbale_3V3</text>
<text x="154.4" y="38.7">Enbale</text>
<text x="167.6" y="37.3">6</text>
<text x="167.6" y="40.8">7</text>
<text x="173.6" y="36.8">Enbale_5V</text>
<text x="173.6" y="40.3">Trim+_5V</text>
<text x="200.3" y="38.7">Enbale</text>
<text x="213.4" y="37.3">6</text>
<text x="213.4" y="40.8">7</text>
<text x="219.4" y="36.8">Enbale_5VSB</text>
<text x="219.4" y="40.3">Trim+_5VSB</text>
<text x="250.7" y="37.3">6</text>
<text x="250.7" y="40.8">7</text>
<text x="254.2" y="39.1">7</text>
<text x="260" y="38.5">+12V</text>
<text x="291.8" y="36.9">6</text>
<text x="291.8" y="40.5">7</text>
<text x="302.3" y="38.5">+3V3</text>
<text x="13.1" y="47.3">PRESENT</text>
<text x="36.6" y="44.3">3</text>
<text x="36.6" y="47.9">4</text>
<text x="40.1" y="42.6">2</text>
<text x="40.1" y="46.1">3</text>
<text x="47.6" y="46.1">62</text>
<text x="47.6" y="42.6">63</text>
<text x="53.1" y="47.9">61</text>
<text x="53.1" y="44.3">62</text>
<text x="107.6" y="42.2">Trim+</text>
<text x="108.8" y="45.8">Trim-</text>
<text x="119.9" y="44.3">8</text>
<text x="119.9" y="47.9">9</text>
<text x="125.9" y="43.8">Trim-_3V3</text>
<text x="155.2" y="42.2">Trim+</text>
<text x="156.4" y="45.8">Trim-</text>
<text x="167.6" y="44.3">8</text>
<text x="167.6" y="47.9">9</text>
<text x="173.6" y="43.8">Trim-_5V</text>
<text x="201.1" y="42.2">Trim+</text>
<text x="202.3" y="45.8">Trim-</text>
<text x="213.4" y="44.3">8</text>
<text x="213.4" y="47.9">9</text>
<text x="219.4" y="43.8">Trim-_5VSB</text>
<text x="250.7" y="44.3">8</text>
<text x="250.7" y="47.9">9</text>
<text x="254.2" y="42.6">8</text>
<text x="254.2" y="46.1">9</text>
<text x="260" y="45.6">GND</text>
<text x="260" y="42.1">+5VSB</text>
<text x="291.8" y="44">8</text>
<text x="291.8" y="47.5">9</text>
<text x="302.3" y="45.6">Trim+_5V</text>
<text x="302.3" y="42.1">Enbale_5V</text>
<text x="13.1" y="50.9">+12VSB</text>
<text x="36.6" y="51.4">5</text>
<text x="40.1" y="49.6">4</text>
<text x="40.1" y="53.2">5</text>
<text x="47.6" y="53.2">60</text>
<text x="47.6" y="49.6">61</text>
<text x="53.1" y="51.4">60</text>
<text x="104.8" y="52.8">Vsense-</text>
<text x="106" y="49.3">PGRGD</text>
<text x="119.9" y="51.4">10 Vsense-_3V3</text>
<text x="152.4" y="52.8">Vsense-</text>
<text x="153.6" y="49.3">PGRGD</text>
<text x="167.6" y="51.4">10 Vsense-_5V</text>
<text x="198.3" y="52.8">Vsense-</text>
<text x="199.5" y="49.3">PGRGD</text>
<text x="213.4" y="51.4">10 Vsense-_5VSB</text>
<text x="248.7" y="51.4">10</text>
<text x="254.2" y="49.6">10 ATX_PWOK</text>
<text x="254.2" y="53.2">11 +5V</text>
<text x="289.8" y="51">10</text>
<text x="302.3" y="52.6">Vsense+_5V</text>
<text x="302.3" y="49.1">Trim-_5V</text>
<text x="36.6" y="54.9">6</text>
<text x="36.6" y="58.5">7</text>
<text x="40.1" y="56.7">6</text>
<text x="47.6" y="56.7">59</text>
<text x="53.1" y="58.5">58</text>
<text x="53.1" y="54.9">59</text>
<text x="103.6" y="56.3">Vsense+</text>
<text x="119.9" y="54.9">11 Vsense+_3V3</text>
<text x="151.2" y="56.3">Vsense+</text>
<text x="167.6" y="54.9">11 Vsense+_5V</text>
<text x="197.1" y="56.3">Vsense+</text>
<text x="213.4" y="54.9">11 Vsense+_5VSB</text>
<text x="248.7" y="54.9">11</text>
<text x="248.7" y="58.5">12</text>
<text x="254.2" y="56.7">12 ATX_PSON</text>
<text x="289.8" y="54.6">11</text>
<text x="289.8" y="58.1">12</text>
<text x="302.3" y="59.7">+5V</text>
<text x="302.3" y="56.2">Vsense-_5V</text>
<text x="36.6" y="62">8</text>
<text x="36.6" y="65.5">9</text>
<text x="40.1" y="60.2">7</text>
<text x="40.1" y="63.7">8</text>
<text x="47.6" y="63.7">57</text>
<text x="47.6" y="60.2">58</text>
<text x="53.1" y="65.5">56</text>
<text x="53.1" y="62">57</text>
<text x="112.4" y="63.4">Vin</text>
<text x="119.9" y="62">12 +12V</text>
<text x="119.9" y="65.5">13 +12V</text>
<text x="160.1" y="63.4">Vin</text>
<text x="167.6" y="62">12 +12V</text>
<text x="167.6" y="65.5">13 +12V</text>
<text x="205.9" y="63.4">Vin</text>
<text x="213.4" y="62">12 +12VSB</text>
<text x="213.4" y="65.5">13 +12VSB</text>
<text x="248.7" y="62">13</text>
<text x="248.7" y="65.5">14</text>
<text x="254.2" y="60.2">13 GND</text>
<text x="254.2" y="63.7">14 -12V</text>
<text x="289.8" y="61.6">13</text>
<text x="289.8" y="65.2">14</text>
<text x="302.3" y="63.2">Enbale_5VSB</text>
<text x="34.6" y="69">10</text>
<text x="40.1" y="67.3">9</text>
<text x="40.1" y="70.8">10</text>
<text x="47.6" y="70.8">55</text>
<text x="47.6" y="67.3">56</text>
<text x="53.1" y="69">55</text>
<text x="112.4" y="66.9">Vin</text>
<text x="160.1" y="66.9">Vin</text>
<text x="205.9" y="66.9">Vin</text>
<text x="248.7" y="69">15</text>
<text x="254.2" y="67.3">15 -12V</text>
<text x="289.8" y="68.7">15</text>
<text x="302.3" y="70.3">Trim-_5VSB</text>
<text x="302.3" y="66.7">Trim+_5VSB</text>
<text x="34.6" y="72.6">11</text>
<text x="34.6" y="76.1">12</text>
<text x="40.1" y="74.3">11</text>
<text x="40.1" y="77.9">12</text>
<text x="47.6" y="77.9">53</text>
<text x="47.6" y="74.3">54</text>
<text x="53.1" y="76.1">53</text>
<text x="53.1" y="72.6">54</text>
<text x="289.8" y="72.2">16</text>
<text x="289.8" y="75.7">17</text>
<text x="302.3" y="77.3">Vsense-_5VSB</text>
<text x="302.3" y="73.8">Vsense+_5VSB</text>
<text x="34.6" y="79.6">13</text>
<text x="34.6" y="83.1">14</text>
<text x="40.1" y="81.4">13</text>
<text x="47.6" y="81.4">52</text>
<text x="53.1" y="83.1">51</text>
<text x="53.1" y="79.6">52</text>
<text x="198.1" y="81">1</text>
<text x="201.3" y="79.6">1 GND</text>
<text x="201.3" y="83.1">2 +12VSB</text>
<text x="224.7" y="79.1">+5V</text>
<text x="224.7" y="82.6">+3V3</text>
<text x="249.4" y="82.6">+12V</text>
<text x="249.4" y="79.1">GND</text>
<text x="289.8" y="79.3">18</text>
<text x="289.8" y="82.8">19</text>
<text x="302.3" y="80.9">+5VSB</text>
<text x="34.6" y="86.7">15</text>
<text x="40.1" y="84.9">14</text>
<text x="40.1" y="88.4">15</text>
<text x="47.6" y="88.4">50</text>
<text x="47.6" y="84.9">51</text>
<text x="53.1" y="86.7">50</text>
<text x="198.1" y="84.6">2</text>
<text x="289.8" y="86.3">20</text>
<text x="289.8" y="89.9">21</text>
<text x="302.3" y="87.9">+12VSB</text>
<text x="302.3" y="84.4">GND</text>
<text x="34.6" y="90.2">16</text>
<text x="34.6" y="93.7">17</text>
<text x="40.1" y="92">16</text>
<text x="40.1" y="95.5">17</text>
<text x="47.6" y="95.5">48</text>
<text x="47.6" y="92">49</text>
<text x="53.1" y="93.7">48</text>
<text x="53.1" y="90.2">49</text>
<text x="223" y="95">+5V</text>
<text x="249.4" y="95">GND</text>
<text x="34.6" y="97.3">18</text>
<text x="34.6" y="100.8">19</text>
<text x="40.1" y="99">18</text>
<text x="47.6" y="99">47</text>
<text x="53.1" y="100.8">46</text>
<text x="53.1" y="97.3">47</text>
<text x="198.1" y="98.7">1</text>
<text x="201.3" y="97.3">1 GND</text>
<text x="201.3" y="100.8">2 +12V</text>
<text x="223" y="98.5">+3V3</text>
<text x="249.4" y="98.5">+12V</text>
<text x="34.6" y="104.3">20</text>
<text x="34.6" y="107.8">21</text>
<text x="40.1" y="102.6">19</text>
<text x="40.1" y="106.1">20</text>
<text x="47.6" y="106.1">45</text>
<text x="47.6" y="102.6">46</text>
<text x="53.1" y="107.8">44</text>
<text x="53.1" y="104.3">45</text>
<text x="198.1" y="102.2">2</text>
<text x="34.6" y="111.4">22</text>
<text x="40.1" y="109.6">21</text>
<text x="40.1" y="113.1">22</text>
<text x="47.6" y="113.1">43</text>
<text x="47.6" y="109.6">44</text>
<text x="53.1" y="111.4">43</text>
<text x="34.6" y="114.9">23</text>
<text x="34.6" y="118.4">24</text>
<text x="40.1" y="116.7">23</text>
<text x="47.6" y="116.7">42</text>
<text x="53.1" y="118.4">41</text>
<text x="53.1" y="114.9">42</text>
<text x="164.7" y="116.1">+3V3</text>
<text x="164.7" y="119.7">+12V</text>
<text x="34.6" y="122">25</text>
<text x="34.6" y="125.5">26</text>
<text x="40.1" y="120.2">24</text>
<text x="40.1" y="123.7">25</text>
<text x="47.6" y="123.7">40</text>
<text x="47.6" y="120.2">41</text>
<text x="53.1" y="125.5">39</text>
<text x="53.1" y="122">40</text>
<text x="164.7" y="123.2">+12V</text>
<text x="34.6" y="129">27</text>
<text x="40.1" y="127.2">26</text>
<text x="40.1" y="130.8">27</text>
<text x="47.6" y="130.8">38</text>
<text x="47.6" y="127.2">39</text>
<text x="53.1" y="129">38</text>
<text x="164.7" y="126.7">+5VSB</text>
<text x="164.7" y="130.2">ATX_PWOK8</text>
<text x="34.6" y="132.5">28</text>
<text x="34.6" y="136.1">29</text>
<text x="40.1" y="134.3">28</text>
<text x="40.1" y="137.8">29</text>
<text x="47.6" y="137.8">36</text>
<text x="47.6" y="134.3">37</text>
<text x="53.1" y="136.1">36</text>
<text x="53.1" y="132.5">37</text>
<text x="164.7" y="133.8">GND</text>
<text x="164.7" y="137.3">+5V</text>
<text x="34.6" y="139.6">30</text>
<text x="34.6" y="143.1">31</text>
<text x="40.1" y="141.4">30</text>
<text x="47.6" y="141.4">35</text>
<text x="53.1" y="143.1">34</text>
<text x="53.1" y="139.6">35</text>
<text x="164.7" y="140.8">GND</text>
<text x="34.6" y="146.6">32</text>
<text x="40.1" y="144.9">31</text>
<text x="40.1" y="148.4">32</text>
<text x="47.6" y="148.4">33</text>
<text x="47.6" y="144.9">34</text>
<text x="53.1" y="146.6">33</text>
<text x="164.7" y="144.4">+5V</text>
<text x="164.7" y="147.9">GND</text>
<text x="164.7" y="151.4">+3V3</text>
<text x="164.7" y="154.9">+3V3</text>
</g>
<g font-size="3.2" fill="#f90">
<text x="179.2" y="116.7">12</text>
<text x="184.7" y="118.4">+3.3V</text>
<text x="181.3" y="155.5">1</text>
<text x="181.3" y="151.9">2</text>
<text x="184.7" y="153.7">+3.3V</text>
<text x="208.3" y="155.5">13+3V3</text>
<text x="184.7" y="157.2">+3.3V +3.3V</text>
</g>
<g font-size="3.2">
<text x="199.6" y="118.4">GND</text>
<text x="208.3" y="116.7">24GND</text>
<text x="181.3" y="134.3">7</text>
<text x="184.7" y="136.1">GND</text>
<text x="199.6" y="136.1">GND</text>
<text x="208.3" y="134.3">19GND</text>
<text x="208.3" y="137.8">18GND</text>
<text x="181.3" y="141.4">5</text>
<text x="184.7" y="143.1">GND</text>
<text x="199.6" y="143.1">GND</text>
<text x="199.6" y="139.6">GND</text>
<text x="208.3" y="141.4">17GND</text>
<text x="181.3" y="148.4">3</text>
<text x="208.3" y="148.4">15GND</text>
<text x="184.7" y="150.2">GND</text>
<text x="199.6" y="150.2">GND</text>
</g>
<g font-size="3.2" fill="#fc0">
<text x="179.2" y="123.7">10</text>
<text x="179.2" y="120.2">11</text>
<text x="184.7" y="125.5">+12V</text>
<text x="184.7" y="122">+12V</text>
</g>
<g font-size="3.2" fill="#f00">
<text x="200.1" y="122">+5V</text>
<text x="200.1" y="125.5">+5V</text>
<text x="208.3" y="120.2">23+5V</text>
<text x="208.3" y="123.7">22+5V</text>
<text x="200.1" y="129">+5V</text>
<text x="208.3" y="127.2">21+5V</text>
<text x="181.3" y="137.8">6</text>
<text x="184.7" y="139.6">+5V</text>
<text x="181.3" y="144.9">4</text>
<text x="184.7" y="146.6">+5V</text>
</g>
<g font-size="3.2" fill="#60f">
<text x="181.3" y="127.2">9</text>
<text x="184.7" y="129">+5VSB</text>
</g>
<g font-size="3.2" fill="#ccc">
<text x="208.3" y="130.8">20</text>
<text x="201.2" y="132.5">-5V</text>
</g>
<text font-size="3.2" fill="#666" x="184.7" y="132.5">PG</text>
<g font-size="3.2" fill="#3f0">
<text x="195.9" y="146.6">PS_ON</text>
<text x="208.3" y="144.9">16ATX_PSON</text>
</g>
<g font-size="3.2" fill="#06f">
<text x="199.2" y="153.7">-12V</text>
<text x="208.3" y="151.9">14-12V</text>
</g>
<g font-size="2.8" fill="#840000">
<text x="231.6" y="79.9">3</text>
<text x="231.6" y="83.5">4</text>
<text x="246.5" y="79.9">1</text>
<text x="246.5" y="83.5">2</text>
<text x="231.6" y="95.8">3</text>
<text x="246.5" y="95.8">1</text>
<text x="231.6" y="99.3">4</text>
<text x="246.5" y="99.3">2</text>
<text x="81.7" y="124">5</text>
<text x="96.6" y="124">1</text>
<text x="111.7" y="124">5</text>
<text x="126.5" y="124">1</text>
<text x="139.9" y="124">5</text>
<text x="154.8" y="124">1</text>
<text x="81.7" y="127.6">6</text>
<text x="81.7" y="131.1">7</text>
<text x="96.6" y="127.6">2</text>
<text x="96.6" y="131.1">3</text>
<text x="111.7" y="127.6">6</text>
<text x="111.7" y="131.1">7</text>
<text x="126.5" y="127.6">2</text>
<text x="126.5" y="131.1">3</text>
<text x="139.9" y="127.6">6</text>
<text x="139.9" y="131.1">7</text>
<text x="154.8" y="127.6">2</text>
<text x="154.8" y="131.1">3</text>
<text x="81.7" y="134.6">8</text>
<text x="96.6" y="134.6">4</text>
<text x="111.7" y="134.6">8</text>
<text x="126.5" y="134.6">4</text>
<text x="139.9" y="134.6">8</text>
<text x="154.8" y="134.6">4</text>
</g>
</svg>
